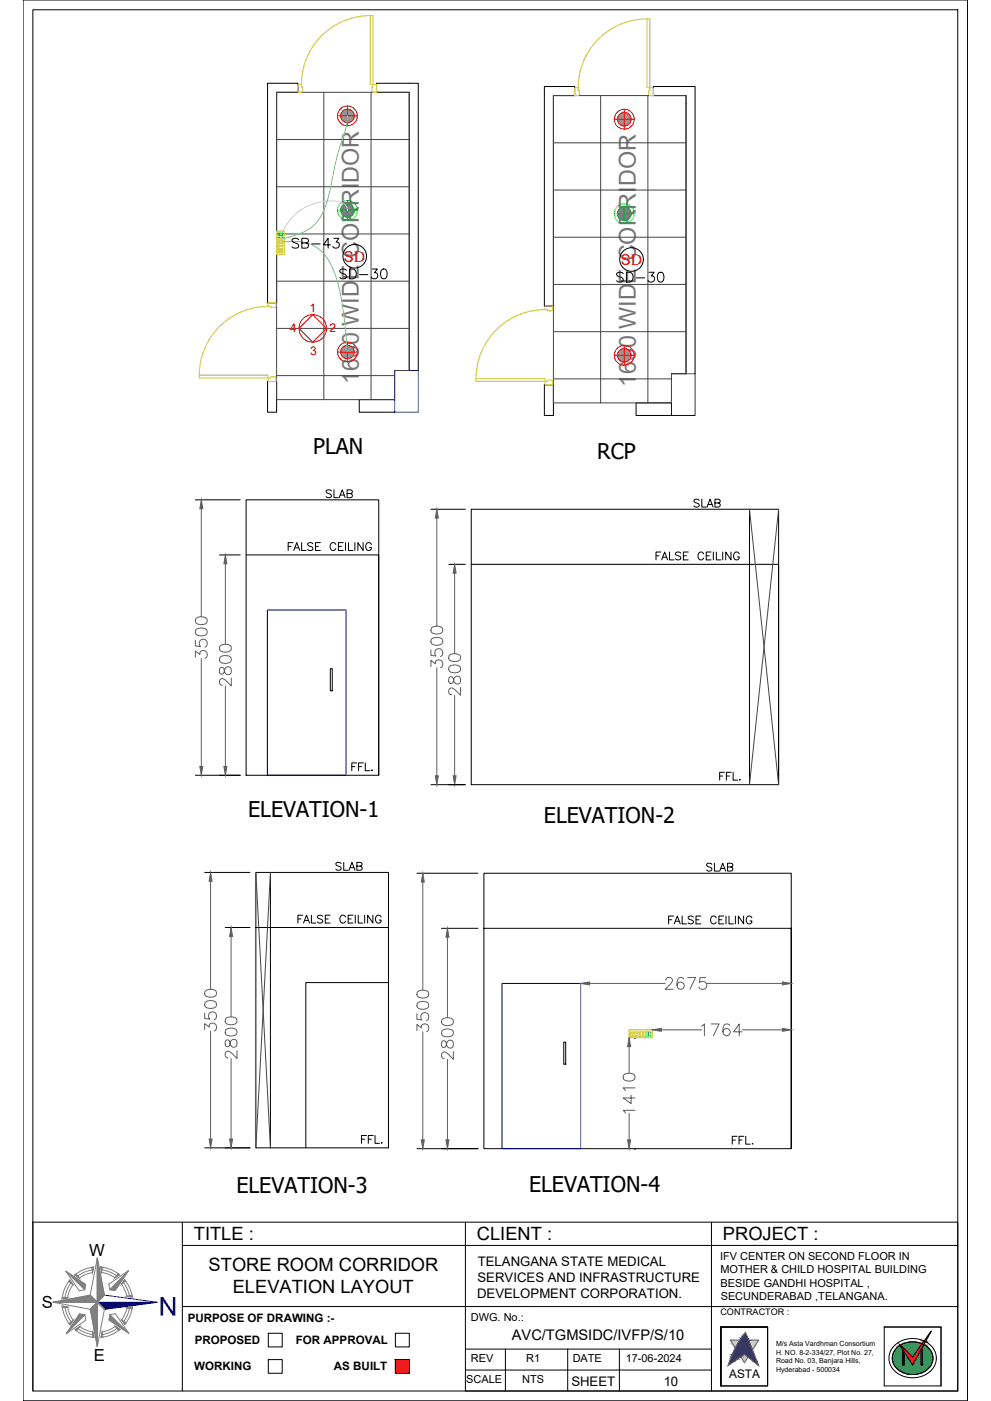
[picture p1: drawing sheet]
<svg xmlns="http://www.w3.org/2000/svg" width="420mm" height="594mm" viewBox="0 0 420 594" stroke-linecap="round" stroke-linejoin="round" font-family="sans-serif">
<!-- layer: walls -->
<path d="M113.4 39.1v89.3M126.3 35.3v3.8h-9v89.3M173.5 35.3h-13.8v3.8h13.8M243.6 36.7v3.8h-9v89.3M290.9 36.7h-13.9v3.8h13.9M173.5 42.5v114.6M230.8 40.5v89.3M290.9 43.9v114.6M113.4 171v-9.2h3.9v13M230.8 172.3v-9.1h3.8v13" fill="none" stroke="#000" stroke-width=".42"/>
<!-- layer: col -->
<path d="M167.3 157.1h10v17.7h-10zM284.7 158.5h10v17.7h-10z" fill="none" stroke="#00f" stroke-width=".42"/>
<!-- layer: wall -->
<path d="M173.5 39.1v3.4M290.9 40.5v3.4M113.4 128.4h3.9M230.8 129.8h3.8M167.3 169.5h-15v5.3h15M284.7 170.8h-15v5.4h15" fill="none" stroke="#000" stroke-width=".42"/>
<!-- layer: ELE-LIGHTING WIRING -->
<g fill="none" stroke="#454545" stroke-width=".42">
<path d="M117.3 39.1h56.2v118h-6.2v12.4h-50zM137.3 39.1v130.4M157.3 39.1v130.4M117.3 59.2h56.2M234.6 40.5h56.3v118h-6.2v12.3h-50.1zM254.7 40.5v130.3M274.7 40.5v130.3M117.3 79.2h56.2M234.6 60.6h56.3M117.3 99.2h56.2M234.6 80.6h56.3M117.3 119.2h56.2"/>
<path d="M234.6 100.6h56.3M117.3 139.3h56.2M234.6 120.6h56.3M117.3 159.3h50M234.6 140.6h56.3M234.6 160.7h50.1"/>
</g>
<!-- layer: ELE-12W UPS LIGHT -->
<g fill="none" stroke="#0f0" stroke-width=".42">
<path d="M143.1 89.2h8.4M147.3 85v8.4M260.5 90.6h8.4M264.7 86.4v8.4"/>
<circle cx="147.3" cy="89.2" r="2.86"/>
<circle cx="147.3" cy="89.2" r="4.2"/>
<circle cx="264.7" cy="90.6" r="2.86"/>
<circle cx="264.7" cy="90.6" r="4.2"/>
</g>
<g fill="none" stroke="#808080" stroke-width=".42">
<path d="M144.4 89.2l2.9 2.9M144.5 89.1l2.9 3M144.5 89.4l2.6 2.7M144.5 89l3.1 3M144.5 88.8l3.2 3.2M144.5 89.6l2.4 2.4M144.5 88.7l3.3 3.3M144.5 89.7l2.3 2.3M144.5 88.6l3.4 3.4M144.5 89.9l2.1 2.1M144.5 88.4l3.6 3.6M144.6 88.3l3.6 3.6"/>
<path d="M144.6 90.2l1.8 1.7M144.6 88.2l3.7 3.7M144.7 88.1l3.7 3.7M144.7 88l3.8 3.8M144.7 90.4l1.4 1.4M144.8 87.9l3.8 3.8M144.8 87.8l3.9 3.9M144.9 90.7l.9 .9M145 87.4l4.1 4.1-4.1-4M145.1 87.4l4 4M145.3 87.1l4.1 4.1M145.4 87.1l4 4"/>
<path d="M145.5 87l4 4M145.6 86.9l4 4M145.7 86.9l3.9 3.9M145.8 86.8l3.9 4M145.8 86.7l4 4M145.9 86.7l3.9 3.9M146 86.6l3.9 3.9M146.1 86.6l3.8 3.8M146.2 86.5l3.8 3.8M146.4 86.5l3.6 3.6M146.5 86.5l3.5 3.5M146.6 86.4l3.5 3.5"/>
<path d="M146.7 86.4l3.4 3.4M146.8 86.4l3.3 3.3M147 86.4l3.1 3.1M147.1 86.3l3.1 3.1M147.2 86.3l3 3M147.4 86.3l2.8 2.8M147.6 86.4l2.6 2.6M147.7 86.4l2.4 2.4M147.9 86.4l2.2 2.2M148.1 86.5l2 1.9M148.3 86.5l1.7 1.7M148.6 86.7l1.3 1.2"/>
<path d="M148.9 91.6l-4-4 3.9 4M149 86.9l.6 .6M149.3 91.2l-4-4 3.9 4.1M261.8 90.5l3 2.9M261.8 90.6l2.8 2.8M261.8 90.8l2.7 2.6M261.8 90.3l3.1 3.1M261.8 90.9l2.5 2.5M261.8 90.2l3.2 3.2M261.9 90.1l3.3 3.3M261.9 91.1l2.2 2.3M261.9 89.9l3.4 3.5"/>
<path d="M261.9 91.3l2 2M261.9 89.8l3.5 3.5M261.9 89.7l3.6 3.6M262 91.5l1.7 1.8M262 89.6l3.7 3.7M262 89.5l3.8 3.7M262.1 89.4l3.8 3.8M262.1 91.8l1.4 1.4M262.1 89.3l3.9 3.8M262.2 89.2l3.9 3.9M262.2 89.1l4 3.9M262.3 92.1l.8 .9"/>
<path d="M262.3 89l3.9 4M262.3 88.9l4 4M262.4 88.8l4 4M262.5 88.7l4 4.1M262.5 88.7l4.1 4M262.6 88.6l4.1 4M262.7 88.5l4 4.1M262.8 88.4l4 4.1M262.9 88.4l4 4M263.1 88.2l4 3.9M263.2 88.1l3.9 3.9M263.4 88l3.8 3.9-3.9-3.8"/>
<path d="M263.5 88l3.8 3.8M263.6 87.9l3.7 3.7M263.7 87.9l3.7 3.6M263.8 87.9l3.6 3.5M263.9 87.8l3.5 3.5M264.1 87.8l3.4 3.4M264.2 87.8l3.3 3.3M264.3 87.7l3.2 3.2M264.5 87.7l3 3.1M264.6 87.7l2.9 3M264.8 87.7l2.7 2.8M264.9 87.7l2.6 2.6"/>
<path d="M265.1 87.8l2.4 2.4M265.3 87.8l2.2 2.2M265.5 87.8l1.9 2M265.7 87.9l1.6 1.7M266 88l1.2 1.3M266.3 88.3l.7 .6M267 92.2l-4-4 3.9 4.1"/>
</g>
<!-- layer: ELE-12W LED -->
<g fill="none" stroke="#f00" stroke-width=".42">
<path d="M143.1 49.2h8.4M147.3 44.9v8.5M260.5 50.5h8.4M264.7 46.3v8.4M143.1 149.3h8.4M147.3 145.1v8.4M260.5 150.6h8.4M264.7 146.4v8.5"/>
<circle cx="147.3" cy="49.2" r="2.86"/>
<circle cx="147.3" cy="49.2" r="4.2"/>
<circle cx="264.7" cy="50.5" r="2.86"/>
<circle cx="264.7" cy="50.5" r="4.2"/>
<circle cx="147.3" cy="149.3" r="2.86"/>
<circle cx="147.3" cy="149.3" r="4.2"/>
<circle cx="264.7" cy="150.7" r="2.86"/>
<circle cx="264.7" cy="150.7" r="4.2"/>
</g>
<g fill="none" stroke="#989898" stroke-width=".42">
<path d="M144.4 49.2l2.9 2.8M144.5 49l2.9 3M144.5 49.4l2.6 2.6M144.5 48.9l3.1 3.1M144.5 48.8l3.2 3.2M144.5 49.5l2.4 2.5M144.5 48.6l3.3 3.4M144.5 49.7l2.3 2.3M144.5 48.5l3.4 3.4M144.5 49.9l2.1 2M144.5 48.4l3.6 3.5M144.6 48.3l3.6 3.6"/>
<path d="M144.6 50.1l1.8 1.8M144.6 48.2l3.7 3.6M144.7 50.4l1.4 1.3M144.8 47.9l3.8 3.8M144.8 47.8l3.9 3.9M144.9 47.7l3.9 3.9M144.9 50.7l.9 .9M144.9 47.6l4 3.9M145 47.5l4 4M145 47.4l4.1 4M145.1 47.3l4 4M145.2 47.2l4 4.1"/>
<path d="M145.3 47.2l4 4M145.3 47.1l4.1 4M145.4 47l4 4M145.5 46.9l4 4.1M145.6 46.9l4 4M145.7 46.8l3.9 4M145.8 46.8l3.9 3.9M145.8 46.7l4 3.9M145.9 46.6l3.9 3.9M146 46.6l3.9 3.8M146.1 46.5l3.8 3.8M146.2 46.5l3.8 3.7"/>
<path d="M146.4 46.5l3.6 3.6M146.5 46.4l3.5 3.6M146.6 46.4l3.5 3.5M146.7 46.4l3.4 3.4M146.8 46.3l3.3 3.3M147 46.3l3.1 3.2M147.1 46.3l3.1 3.1M147.2 46.3l3 2.9M147.4 46.3l2.8 2.8M147.6 46.3l2.6 2.6M147.7 46.3l2.4 2.4M147.9 46.4l2.2 2.2"/>
<path d="M148.1 46.4l2 2M148.3 46.5l1.7 1.6M148.5 51.8l-3.8-3.8 3.7 3.8M148.6 46.6l1.3 1.3M149 46.8l.6 .7M261.8 50.4l3 3M261.8 50.6l2.8 2.8M261.8 50.7l2.7 2.7M261.8 50.3l3.1 3.1M261.8 50.9l2.5 2.5M261.8 50.2l3.2 3.2M261.9 50l3.3 3.4"/>
<path d="M261.9 51.1l2.2 2.2M261.9 49.9l3.4 3.4M261.9 51.3l2 2M261.9 49.8l3.5 3.5M261.9 49.7l3.6 3.6M262 51.5l1.7 1.7M262 49.6l3.7 3.6M262 49.5l3.8 3.7M262.1 49.3l3.8 3.8M262.1 51.8l1.4 1.3M262.1 49.2l3.9 3.9M262.2 49.1l3.9 3.9"/>
<path d="M262.2 49.1l4 3.9M262.3 52.1l.8 .8M262.3 49l3.9 3.9M262.3 48.9l4 4M262.5 48.6l4.1 4.1M262.6 48.5l4.1 4.1M262.8 48.4l4 4-4.1-3.9M262.9 48.3l4 4.1M263.1 48.1l4 4M263.2 48.1l3.9 3.9M263.3 48l3.9 3.9M263.4 48l3.8 3.8"/>
<path d="M263.5 47.9l3.8 3.8M263.6 47.9l3.7 3.7M263.7 47.8l3.7 3.7M263.8 47.8l3.6 3.6M263.9 47.8l3.5 3.5M264.1 47.7l3.4 3.4M264.2 47.7l3.3 3.3M264.3 47.7l3.2 3.2M264.5 47.7l3 3M264.6 47.7l2.9 2.9M264.8 47.7l2.7 2.8M264.9 47.7l2.6 2.6"/>
<path d="M265.1 47.7l2.4 2.4M265.3 47.7l2.2 2.2M265.5 47.8l1.9 1.9M265.7 47.9l1.6 1.6M266 48l1.2 1.2M266.3 48.2l.7 .7M266.5 52.7l-4-4 3.9 4.1M267 52.2l-4-4 3.9 4.1M144.4 149.3l2.9 2.8M144.5 149.2l2.9 2.9M144.5 149.5l2.6 2.6M144.5 149l3.1 3.1"/>
<path d="M144.5 148.9l3.2 3.2M144.5 149.6l2.4 2.5M144.5 148.8l3.3 3.3M144.5 149.8l2.3 2.3M144.5 148.6l3.4 3.5M144.5 150l2.1 2M144.5 148.5l3.6 3.5M144.6 148.4l3.6 3.6M144.6 150.2l1.8 1.8M144.6 148.3l3.7 3.7M144.7 148.2l3.7 3.7M144.7 148.1l3.8 3.8"/>
<path d="M144.7 150.5l1.4 1.4M144.8 148l3.8 3.8M144.8 147.9l3.9 3.9M144.9 147.8l3.9 3.9M144.9 150.8l.9 .9M144.9 147.7l4 3.9M145 147.5l4.1 4M145.1 147.4l4 4.1M145.2 147.3l4 4.1M145.3 147.3l4 4M145.3 147.2l4.1 4M145.4 147.1l4 4.1"/>
<path d="M145.6 147l4 4M145.7 146.9l3.9 4M145.8 146.9l3.9 3.9M145.8 146.8l4 3.9M145.9 146.8l3.9 3.8M146 146.7l3.9 3.8M146.1 146.7l3.8 3.7M146.2 146.6l3.8 3.7M146.4 146.6l3.6 3.6M146.5 146.5l3.5 3.6M146.6 146.5l3.5 3.5M146.7 146.5l3.4 3.4"/>
<path d="M146.8 146.4l3.3 3.3M147 146.4l3.1 3.2M147.1 146.4l3.1 3.1M147.2 146.4l3 2.9M147.4 146.4l2.8 2.8M147.6 146.4l2.6 2.6M147.7 146.4l2.4 2.4M147.9 146.5l2.2 2.2M148.1 146.5l2 2M148.3 146.6l1.7 1.6M148.6 146.7l1.3 1.3M149 146.9l.6 .7"/>
<path d="M261.8 150.5l3 3M261.8 150.7l2.8 2.8M261.8 150.8l2.7 2.7M261.8 150.4l3.1 3.1M261.8 151l2.5 2.5M261.8 150.3l3.2 3.2M261.9 150.1l3.3 3.4M261.9 151.2l2.2 2.3M261.9 150l3.4 3.4M261.9 151.4l2 2M261.9 149.9l3.5 3.5M261.9 149.8l3.6 3.6"/>
<path d="M262 151.6l1.7 1.7M262 149.7l3.7 3.6M262 149.6l3.8 3.7M262.1 149.5l3.8 3.7M262.1 151.9l1.4 1.3M262.1 149.4l3.9 3.8M262.2 149.3l3.9 3.8M262.2 149.2l4 3.9M262.3 152.2l.8 .9M262.4 148.9l4 4M262.5 148.8l4 4M262.5 148.7l4.1 4.1"/>
<path d="M262.8 148.5l4 4M262.9 148.4l4 4-4-4M263 148.3l4 4M263.1 148.3l4 3.9M263.2 148.2l3.9 3.9M263.3 148.1l3.9 3.9M263.4 148.1l3.8 3.8M263.5 148l3.8 3.8M263.6 148l3.7 3.7M263.7 148l3.7 3.6M263.8 147.9l3.6 3.6M263.9 147.9l3.5 3.5"/>
<path d="M264.1 147.9l3.4 3.4M264.2 147.8l3.3 3.3M264.3 147.8l3.2 3.2M264.5 147.8l3 3.1M264.6 147.8l2.9 2.9M264.8 147.8l2.7 2.8M264.9 147.8l2.6 2.6M265.1 147.8l2.4 2.4M265.3 147.9l2.2 2.2M265.5 147.9l1.9 2M265.7 148l1.6 1.6M266 148.1l1.2 1.3"/>
<path d="M266.3 153l-4-4 3.9 4M266.3 148.3l.7 .7M266.7 152.6l-4-4 4 4.1"/>
</g>
<!-- layer: ELE-4M RAW P.SB -->
<g fill="none" stroke="#ffbf00" stroke-width=".42">
<path d="M117.3 98h3.3v9.9h-3.3zM118.2 102.2h1.8v.9h-1.8zM118.2 101h1.8v.9h-1.8zM118.2 104.5h1.8v.9h-1.8zM118.2 105.7h1.8v1.5h-1.8zM118.2 103.4h1.8v.8h-1.8zM118.7 105.9v.3zM118.7 106.8h.1M119.3 106.4h.3zM266.7 436.7h9.9v3.3h-9.9zM267.4 437.6h1.5v1.8h-1.5zM267.7 438.1h.2z"/>
<path d="M268.1 438.8l.1 .3zM268.5 438l.2 .2zM269.2 437.6h.9v1.8h-.9zM270.4 437.6h.9v1.8h-.9zM271.5 437.6h.9v1.8h-.9zM272.7 437.6h.9v1.8h-.9z"/>
</g>
<!-- layer: ELE-6M RAW P.SB -->
<path d="M118.2 99.9h1.8v.9h-1.8zM118.2 98.7h1.8v.9h-1.8zM273.8 437.6h.9v1.8h-.9zM275 437.6h.9v1.8h-.9z" fill="none" stroke="#0f0" stroke-width=".42"/>
<!-- layer: ELE-LIGHTING WIRING -->
<path d="M147.3 89.4a4.7 4.7 0 0 0-5.4-4.2h-.3a22.8 22.8 0 0 0-22 13.1l-.5 .9" fill="none" stroke="#debad0" stroke-width=".42"/>
<path d="M147.3 49.1a41.4 41.4 0 0 1-3.6 14.4l-2.2 9.4a75.8 75.8 0 0 1-3.8 15.3 17.9 17.9 0 0 1-13.6 11.9l-5 1.4M119.1 102.6l5.7-.2a16.4 16.4 0 0 1 16.2 11.3l2.1 5.8 1.6 7.3 1.3 9.1 1.3 13.4" fill="none" stroke="#63d7b6" stroke-width=".42"/>
<!-- layer: FA-BELOW SMOKE DERECTOR -->
<g fill="none" stroke="#000" stroke-width=".42">
<circle cx="150.4" cy="108.7" r="5"/>
<circle cx="267.8" cy="110" r="5"/>
</g>
<!-- layer: EQP ASBUILT -->
<g fill="none" stroke="#000" stroke-width=".42">
<path d="M126.3 35.3h-12.9v3.8M173.5 35.3h3.8v121.8M243.6 36.7h-12.8v3.8M290.9 36.7h3.8v121.8M113.4 171v3.8h3.9M230.8 172.3v3.9h3.8M82.8 212h19M104.3 212h56.3v116.7h-56.3zM182.7 215.9h14.6M199.8 215.9h130.3v116.8h-130.3zM317.8 215.9v116.8M93.1 235.3h8.7"/>
<path d="M104.3 235.3h56.3v93.4M190.2 239.3h7.1M199.8 239.3h130.3v93.4M82.8 328.7h19M182.7 332.7h14.6M86.8 369.9h19.2M114.7 369.9v116.8M176.8 370.3h25.9M95.5 393.3h10.5M108.5 393.3h56.2v93.4h-56.2v-116.8h56.2v116.8M187.2 393.6h15.5M205.2 393.6h130.3v93.5h-130.3v-116.8h130.3v116.8"/>
<path d="M164.7 416.7h-35v70M269.2 440h.1M86.8 486.7h19.2M176.8 487.1h25.9M269.2 487.1h.1"/>
</g>
<!-- layer: DOOR -->
<g fill="none" stroke="#c8c92d" stroke-width=".42">
<path d="M157 6.6h1.2v29.2h-1.2zM157 6.6a29.2 29.2 0 0 0-29.2 30.4M274.3 8h1.2v29.2h-1.2zM274.3 8a29.2 29.2 0 0 0-29.1 30.4M126.3 35.8h1.5v1.2h.5v1.6l-.5 .5h-1.5zM128.2 38.6h.1M158.2 35.8h1.5v3.3h-1.5l-.6-.5v-1.6h.6zM243.6 37.2h1.5v1.2h.5v1.6l-.5 .5h-1.5zM275.5 37.2h1.5v3.3h-1.5l-.3-.3-.2-1.8h.5zM275 40h.1M113.7 128.4h3.3v1.5l-.5 .4-1.6 .1v-.5h-1.2zM114.9 129.9a29.2 29.2 0 0 0-30.4 29.2"/>
<path d="M116.5 130.3v.1M231 129.8h3.4v1.5l-.5 .4-1.7 .1v-.5h-1.2zM232.2 131.3a29.2 29.2 0 0 0-30.3 29.2M233.9 131.7v.1M84.5 159.1h29.2v1.2h-29.2zM113.7 160.3h1.2v-.5h1.6l.5 .5v1.5h-3.3zM201.9 160.5h29.1v1.2h-29.1zM231 161.7h1.2v-.5h1.7l.5 .5v1.5h-3.4z"/>
</g>
<!-- layer: EQP ASBUILT -->
<path d="M113.4 258.7h33.3v70h-33.3zM212.8 417h33.4v70.1h-33.4z" fill="none" stroke="#00f" stroke-width=".42"/>
<!-- layer: 0 -->
<path d="M9.8 0h400.4v594h-400.4zM13.9 4.1h392.2v585.7h-392.2zM140 283.6h.9v9.3h-.9zM239 441.9h.9v9.4h-.9zM197.3 518.2v71.6h208.8M406.1 518.2h-392.2v71.6M325.4 562.7h-19.8v25M374.9 562.7h24.1v25M305.6 587.7h19.8M305.6 587.5v-24.8h19.9v24.8" fill="none" stroke="#000" stroke-width=".42"/>
<!-- layer: EQP ASBUILT -->
<g fill="none" stroke="#5e5e5e" stroke-width=".42">
<path d="M85.3 215.7v45.8M185.2 219.7v45.8M95.6 239.1v34.1M192.7 243.1v34.1M82.8 278.7v-2.6l2 1.4a1.61 1.61 0 0 1 1.8-1.7 1.61 1.61 0 0 1 1.2 2.2l-.2 .7-.7 .5M82.8 271.5v2.4l2.2 .3a1.77 1.77 0 0 1-.1-2.7 1.77 1.77 0 0 1 2.7 .3 1.77 1.77 0 0 1-.7 2.6M83.1 267a3.9 3.9 0 0 1 4.5 0 1.62 1.62 0 0 1-.7 2.4 4.1 4.1 0 0 1-3.8-.5l-.3-.7zM83.1 262.2a3.9 3.9 0 0 1 4.5 0 1.62 1.62 0 0 1-.7 2.4 4.1 4.1 0 0 1-3.8-.5l-.3-.7zM85.3 279.2v45.8M93.3 278.7a3.9 3.9 0 0 1 4.5 0 1.62 1.62 0 0 1-.7 2.4 4.1 4.1 0 0 1-3.8-.5l-.2-.7zM93.3 273.9a3.9 3.9 0 0 1 4.5 0 1.62 1.62 0 0 1-.7 2.4 4.1 4.1 0 0 1-3.8-.5l-.2-.7zM182.7 275.5v2.4l2.1 .3a1.77 1.77 0 0 1 0-2.7 1.77 1.77 0 0 1 2.7 .3 1.77 1.77 0 0 1-.7 2.6"/>
<path d="M182.9 271a3.9 3.9 0 0 1 4.6 0 1.63 1.63 0 0 1-.7 2.4 4.1 4.1 0 0 1-3.9-.5l-.2-.7zM182.9 266.2a3.9 3.9 0 0 1 4.6 0 1.63 1.63 0 0 1-.7 2.4 4.1 4.1 0 0 1-3.9-.5l-.2-.7zM190.5 277.9a3.8 3.8 0 0 1 4.5 0 1.62 1.62 0 0 1-.7 2.4 4.1 4.1 0 0 1-3.8-.5l-.3-.7zM93.3 283.2a1.88 1.88 0 0 0 .5 2.6h.4a2.76 2.76 0 0 0 1.2-2.3 1.38 1.38 0 0 1 1.5-.8 1.38 1.38 0 0 1 1.2 1.2v1a1.44 1.44 0 0 1-1.6 1.3 1.44 1.44 0 0 1-1.3-1.6l-.2-.9a1.01 1.01 0 0 0-1.7-.5zM95.6 290.9v34.1M98.1 287.5v3.3l-2.4-2.3a1.55 1.55 0 0 0-2.2-.5l-.4 .7v1l.4 .7 .7 .2M182.7 282.7v-2.6l1.9 1.4a1.61 1.61 0 0 1 1.9-1.7 1.61 1.61 0 0 1 1.2 2.2l-.2 .7-.7 .5M185.2 283.2v45.8M190.5 287.2a1.89 1.89 0 0 0 .5 2.6h.4a2.74 2.74 0 0 0 1.2-2.4 1.38 1.38 0 0 1 1.5-.7 1.38 1.38 0 0 1 1.1 1.2v1a1.43 1.43 0 0 1-1.5 1.2 1.43 1.43 0 0 1-1.3-1.5l-.2-.9a1.01 1.01 0 0 0-1.7-.5zM190.5 282.7a3.9 3.9 0 0 1 4.5 0 1.63 1.63 0 0 1-.7 2.4 4.1 4.1 0 0 1-3.8-.5l-.3-.7zM192.7 294.8v34.2M195.2 291.5v3.3l-2.3-2.4a1.5 1.5 0 0 0-2.4-.2l-.3 1.4 .5 .8 .7 .2"/>
<path d="M89.3 373.7v45.8M179.3 374v45.9M98 397v34.2M189.7 397.4v34.1M250 417h32M282.3 415.7l.4-1 1.5-.2a1.22 1.22 0 0 1 .7 1.9l-2.9 3.1h3.4M289.9 415.2a1.47 1.47 0 0 0-2.2-.5 3.9 3.9 0 0 0 0 4.6 1.55 1.55 0 0 0 2.3-.7 1.55 1.55 0 0 0-1.1-2.1 1.55 1.55 0 0 0-1.9 1.3M291.5 414.5h3.4l-2.4 5M299.2 414.5h-2.4l-.2 2.1a1.77 1.77 0 0 1 2.6 0 1.77 1.77 0 0 1-.3 2.7 1.77 1.77 0 0 1-2.6-.7M299.7 417h32M86.8 436.7v-2.6l1.9 1.4a1.61 1.61 0 0 1 1.8-1.7 1.61 1.61 0 0 1 1.3 2.2l-.3 .7-.7 .5M86.8 429.5v2.4l2.1 .2a1.77 1.77 0 0 1 0-2.6 1.77 1.77 0 0 1 2.6 .3 1.77 1.77 0 0 1-.7 2.6"/>
<path d="M87 425a3.9 3.9 0 0 1 4.5 0 1.62 1.62 0 0 1-.7 2.4 4.1 4.1 0 0 1-3.8-.5l-.2-.7zM87 420.2a3.9 3.9 0 0 1 4.5 0 1.62 1.62 0 0 1-.7 2.4 4.1 4.1 0 0 1-3.8-.5l-.2-.7zM89.3 437.2v45.8M95.7 436.7a3.9 3.9 0 0 1 4.5 0 1.62 1.62 0 0 1-.7 2.4 4.1 4.1 0 0 1-3.8-.5l-.2-.7zM95.7 431.9a3.9 3.9 0 0 1 4.5 0 1.62 1.62 0 0 1-.7 2.4 4.1 4.1 0 0 1-3.8-.5l-.2-.7zM176.8 437v-2.6l1.9 1.4a1.61 1.61 0 0 1 1.8-1.7 1.61 1.61 0 0 1 1.3 2.2l-.3 .7-.7 .5M176.8 429.9v2.4l2.1 .2a1.77 1.77 0 0 1 0-2.7 1.77 1.77 0 0 1 2.6 .4 1.77 1.77 0 0 1-.7 2.5M177 425.3a3.9 3.9 0 0 1 4.5 0 1.62 1.62 0 0 1-.7 2.4 4.1 4.1 0 0 1-3.8-.4l-.2-.8zM177 420.6a3.9 3.9 0 0 1 4.5 0 1.63 1.63 0 0 1-.7 2.4 4.1 4.1 0 0 1-3.8-.5l-.2-.7zM179.3 437.5v45.8M187.4 437a3.9 3.9 0 0 1 4.6 0 1.63 1.63 0 0 1-.7 2.4 4.1 4.1 0 0 1-3.9-.5l-.2-.7zM187.4 432.3a3.9 3.9 0 0 1 4.6 0 1.63 1.63 0 0 1-.7 2.3 4.1 4.1 0 0 1-3.9-.4l-.2-.7z"/>
<path d="M280.4 436.7h17M297.5 435.1l1.2-.9v5M301.5 434.2h3.3l-2.3 5M309.4 434.9a1.47 1.47 0 0 0-2.2-.5 3.9 3.9 0 0 0 0 4.6 1.55 1.55 0 0 0 2.3-.7 1.55 1.55 0 0 0-1.1-2.2 1.55 1.55 0 0 0-1.9 1.4M314.6 437.5h-3.6l2.4-3.3v5M314.6 436.7h17.1M95.7 441.2a1.88 1.88 0 0 0 .5 2.6h.5a2.73 2.73 0 0 0 1.2-2.4 1.38 1.38 0 0 1 1.4-.7 1.38 1.38 0 0 1 1.2 1.2v1a1.43 1.43 0 0 1-1.6 1.2 1.43 1.43 0 0 1-1.3-1.5l-.2-.9a1.02 1.02 0 0 0-1.7-.5zM98 448.8v34.2M100.5 445.5v3.3l-2.4-2.3a1.51 1.51 0 0 0-2.4-.3l-.2 1.4 .4 .8 .8 .2M187.4 441.6a1.88 1.88 0 0 0 .5 2.6h.5a2.74 2.74 0 0 0 1.2-2.4 1.38 1.38 0 0 1 1.5-.8 1.38 1.38 0 0 1 1.1 1.3v.9a1.44 1.44 0 0 1-1.5 1.3 1.44 1.44 0 0 1-1.3-1.5l-.3-1a1.01 1.01 0 0 0-1.7-.4zM189.7 449.2v34.1M192.2 445.8v3.4l-2.4-2.4a1.5 1.5 0 0 0-2.4-.2l-.2 1.4 .5 .7 .7 .2"/>
<path d="M264.5 455.8a3.9 3.9 0 0 1 4.5 0 1.62 1.62 0 0 1-.7 2.4 4.1 4.1 0 0 1-3.8-.5l-.3-.7zM266.7 443.8v11.3M266.7 472v11.3M267.6 464.4v3.6l-3.4-2.4h5M269.2 470.8h-5l1 1.2M269.2 461.3h-5l1 1.2"/>
</g>
<g fill="#5e5e5e" stroke="#5e5e5e" stroke-width=".42">
<path d="M85.3 212l.7 3.7h-1.3z"/>
<path d="M84.7 325h1.3l-.7 3.7z"/>
<path d="M95.6 235.3l.6 3.8h-1.3z"/>
<path d="M94.9 325h1.3l-.6 3.7z"/>
<path d="M192.7 239.3l.7 3.8h-1.3z"/>
<path d="M192.1 329h1.3l-.7 3.7z"/>
<path d="M184.6 329h1.2l-.6 3.7z"/>
<path d="M185.2 215.9l.6 3.8h-1.2z"/>
<path d="M89.3 369.9l.6 3.8h-1.2z"/>
<path d="M88.7 483h1.2l-.6 3.7z"/>
<path d="M98 393.3l.6 3.7h-1.2z"/>
<path d="M97.4 483h1.2l-.6 3.7z"/>
<path d="M179.3 370.3l.6 3.7h-1.3z"/>
<path d="M178.6 483.3h1.3l-.6 3.8z"/>
<path d="M189.7 393.6l.6 3.8h-1.2z"/>
<path d="M189.1 483.3h1.2l-.6 3.8z"/>
<path d="M246.2 417l3.8-.6v1.2z"/>
<path d="M331.7 416.4l3.8 .6-3.8 .6z"/>
<path d="M266.7 440l.7 3.8h-1.3z"/>
<path d="M266.1 483.3h1.3l-.7 3.8z"/>
<path d="M276.6 436.7l3.8-.6v1.2z"/>
<path d="M331.7 436.1l3.8 .6-3.8 .6z"/>
</g>
<path d="M317.8 215.9l12.3 116.8M330.1 215.9l-12.3 116.8M108.5 369.9l6.2 116.8M114.7 369.9l-6.2 116.8" fill="none" stroke="#454545" stroke-width=".42"/>
<!-- layer: 0 -->
<g fill="none" stroke="#f00" stroke-width=".42">
<path d="M126.8 139.3l5.8-5.9 5.8 5.9-5.8 5.8z"/>
<circle cx="132.6" cy="139.3" r="5.8"/>
</g>
<!-- layer: HATCH -->
<path d="M406.1 518.2v71.6" fill="none" stroke="#000" stroke-width=".42"/>
<!-- layer: TITLE -->
<g fill="none" stroke="#808080" stroke-width=".42">
<path d="M27.9 539l8.4 5.6-.4 2.3-2.3 .4zM39.1 538.5a13.9 13.9 0 0 0-6.1 2.6M41.3 533.4v18.8v-18.8M43.3 538.5a13.9 13.9 0 0 1 6.1 2.4M22.5 552.2h18.8l-3 3 3-3zM26.3 553.8l2.4 .4a12.8 12.8 0 0 0 2.3 5.6l-1.3 2a15 15 0 0 1-3.4-8M27.6 554.4a13.9 13.9 0 0 0 2.5 6.1M29.6 542.8l1.3 1.9a12.8 12.8 0 0 0-2.3 5.7l-2.3 .4a15 15 0 0 1 3.3-8zM30 544.1a13.9 13.9 0 0 0-2.5 6.1M31.7 540.7a15 15 0 0 1 8-3.4l-.5 2.3a12.8 12.8 0 0 0-5.6 2.4zM33.7 557.2l2.3 .3 .4 2.3-8.3 5.8zM38.2 549.2l3.1 3-3.1-3"/>
<path d="M38.2 549.2l-15.7 3 15.8 3 3 15.7 3-15.7M44.2 549.2l-2.9-15.8-3.1 15.8M44.2 549.2l-2.9 3v18.7v-18.7l3 3-3-3zM46.1 544.6l8.3-5.8-5.6 8.4-2.3-.3zM46.6 557.5l2.3-.4 5.7 8.3-8.4-5.6zM50.7 540.5l-2 1.4a12.8 12.8 0 0 0-5.6-2.3l-.5-2.3a15 15 0 0 1 8.1 3.2M52.4 543.9a13.9 13.9 0 0 1 2.5 5.9M52.8 542.6a15 15 0 0 1 3.3 7.4l-2.3-.3-.9-2.7-1.4-2.4zM53.8 554.6l-.8 2.6-1.4 2.5 1.3 1.9M55 554.4a13.9 13.9 0 0 1-2.5 5.9M56.1 554.2l-2.3 .4M56.1 554.3a15 15 0 0 1-3.2 7.3"/>
<path d="M31.8 563.9l2-1.4a12.7 12.7 0 0 0 5.6 2.3l.5 2.3a15 15 0 0 1-8.1-3.2zM33.1 563.4a13.9 13.9 0 0 0 6.2 2.5M43.3 564.8l-.4 2.3a15 15 0 0 0 8-3.4l-2-1.3a12.6 12.6 0 0 1-5.6 2.4M49.6 563.3a13.9 13.9 0 0 1-6.1 2.6"/>
</g>
<g fill="#808080" stroke="#808080" stroke-width=".42">
<path d="M41.3 533.4l2.9 15.8-2.9 3z"/>
<path d="M41.3 552.2v18.7l-3-15.7z"/>
<path d="M48.9 562.4l1.9 1.3-.6 .5z"/>
<path d="M46.6 557.5l8 7.9-8.4-5.6z"/>
<path d="M51.6 559.7l1.8 1.3-.5 .6z"/>
<path d="M43.3 564.8l.3 2.2-.7 .1z"/>
<path d="M39.4 564.8l.5 2.3-.8-.1z"/>
<path d="M29.2 561.2l1.8-1.4-1.3 2z"/>
<path d="M31.8 563.9l2-1.4-1.3 1.9z"/>
<path d="M33.7 557.2l2.3 .3-7.9 8.1z"/>
<path d="M22.5 552.2l15.7-3 3.1 3z"/>
<path d="M26.3 553.8l2.4 .4-2.3 .4z"/>
<path d="M26.4 550l2.2 .4-2.3 .4z"/>
<path d="M54.4 538.8l-5.6 8.4-2.3-.3z"/>
<path d="M50 540l.7 .5-2 1.4z"/>
<path d="M52.8 542.6l.5 .6-1.8 1.4z"/>
<path d="M42.6 537.3h.8l-.3 2.3z"/>
<path d="M27.9 539l8.4 5.6-.4 2.3z"/>
<path d="M38.9 537.4l.8-.1-.5 2.3z"/>
<path d="M29.6 542.8l1.3 1.9-1.8-1.3z"/>
<path d="M31.7 540.7l.6-.5 1.3 1.8z"/>
<path d="M53.8 549.7l2.2-.5 .1 .8z"/>
<path d="M53.8 554.6l2.3-.4-.1 .8z"/>
</g>
<path d="M44.2 549.2l22.4 3-22.3 3" fill="none" stroke="#00f" stroke-width=".42"/>
<path d="M41.3 552.2h25.3l-22.3 3z" fill="#00f" stroke="#00f" stroke-width=".42"/>
<!-- layer: MEP_HVAC_TEXT -->
<path d="M77.3 518.2v71.6M301.6 518.2v71.6M77.3 528.1h328.8M77.3 554h120M197.2 554h208.9M197.3 572.1h104.3M214.3 572.1v17.7M240.7 572.1v17.7M262.6 572.1v17.7M197.3 581h104.3" fill="none" stroke="#000" stroke-width=".42"/>
<!-- layer: 0.0 -->
<path d="M113.7 565.4h6v5.8h-6zM113.7 576.5h6v5.8h-6zM167.6 565.4h5.9v5.8h-5.9zM167.6 576.5h5.9v5.8h-5.9zM325.4 562.7h-19.8v25h19.8M325.5 562.7v25M374.9 562.7h24.1v25h-24.1zM379.3 570.5l2.8-1.9 3.4-.9 3.6 .1 3.1 1 2.6 1.9 1.6 2.5 .6 2.9-.7 2.9-1 1.5-1.6 1.5-3.7 1.8-4.3 .4-4-1.2-1.7-1.1-1.5-1.4-.9-1.5-.6-1.8-.1-1.9 .4-1.7 .9-1.7zM380.1 571.7a9.6 9.6 0 0 1 15.1 2.4 6.9 6.9 0 0 1-6 8.5 8.4 8.4 0 0 1-10.9-6.7l.3-1.8zM381.4 570.1l5.5 5.3 7.9-10.9-7.9 14.3zM382.6 572.1v6.7h.8v-5.6M391.2 571v7.8h-.7v-6.5" fill="none" stroke="#000" stroke-width=".42"/>
<!-- layer: MEP_HVAC_TEXT -->
<path d="M167.6 576.5l5.9 5.8v-5.8zM167.6 576.5l5.9 5.8h-5.9z" fill="#f00" stroke="#f00" stroke-width=".42"/>
<!-- layer: 0.0 -->
<g fill="#000" stroke="#000" stroke-width=".42">
<path d="M391.2 571v1.1h-.6z"/>
<path d="M382.6 572.3l.8 .9zM382.6 572.3l.8 .9h-.8z"/>
<path d="M382.6 573.2l.8 5.6v-5.6zM382.6 573.2l.8 5.6h-.8z"/>
<path d="M390.6 572.1l.6 .2zM390.6 572.1l.6 .2z"/>
<path d="M390.5 572.3l.7 6.5v-6.5zM390.5 572.3l.7 6.5h-.7z"/>
</g>
<g fill="#139b48" stroke="#139b48" stroke-width=".42">
<path d="M386.7 569h.5z"/>
<path d="M386.5 582.8h.8z"/>
<path d="M386.7 569h.7zM386.4 569h1z"/>
<path d="M386.4 569h1.2zM386.3 569h1.3z"/>
<path d="M386.3 569l1.5 .1zM386 569.1h1.8z"/>
<path d="M386 569.1h2zM385.9 569.1h2.1z"/>
<path d="M385.9 569.1h2.3zM385.6 569.1h2.6z"/>
<path d="M385.6 569.1h2.8zM385.5 569.1h2.9z"/>
<path d="M385.5 569.1l3.1 .1zM385.3 569.2h3.3z"/>
<path d="M385.3 569.2h3.5zM385.1 569.2h3.7z"/>
<path d="M385.1 569.2h3.9zM384.9 569.2h4.1z"/>
<path d="M384.9 569.2l4.2 .1zM384.7 569.3h4.4z"/>
<path d="M384.7 569.3h4.7zM384.5 569.3h4.9z"/>
<path d="M384.5 569.3h5zM384.4 569.3h5.1z"/>
<path d="M384.4 569.3l5.4 .1zM384.1 569.4h5.7z"/>
<path d="M384.1 569.4h5.8zM384 569.4h5.9z"/>
<path d="M384 569.4l6.1 .1zM383.8 569.5h6.3z"/>
<path d="M383.8 569.5l6.5 .1zM383.6 569.6h6.7z"/>
<path d="M383.6 569.6h6.9zM383.4 569.6h7.1z"/>
<path d="M383.4 569.6l7.2 .1zM383.3 569.7h7.3z"/>
<path d="M383.3 569.7l7.5 .1zM383 569.8h7.8z"/>
<path d="M383 569.8h8zM382.9 569.8h8.1z"/>
<path d="M382.9 569.8h8.1zM382.7 569.9h8.2z"/>
<path d="M382.7 569.9h8.2zM382.4 570.1h8.4z"/>
<path d="M382.4 570.1h8.4zM382 570.3h8.7z"/>
<path d="M391.6 570.3h.4zM391.6 570.3h.4z"/>
<path d="M382 570.3h8.7zM381.7 570.4h8.8z"/>
<path d="M391.6 570.3l.7 .2zM391.6 570.3l.7 .2h-.8z"/>
<path d="M381.6 570.5l.1 .2zM381.3 570.7h.4z"/>
<path d="M391.5 570.5l1.1 .2zM391.5 570.5l1.1 .2h-1.2z"/>
<path d="M381.3 570.7l.6 .2zM381 570.9h.9z"/>
<path d="M391.4 570.7l1.5 .2zM391.4 570.7l1.5 .2h-1.7z"/>
<path d="M391.2 570.9l1.7 .1zM391.2 570.9l1.7 .1z"/>
<path d="M381 570.9l1 .2zM380.7 571.1l.3-.2 1 .2z"/>
<path d="M391.2 571l2 .2zM391.2 571l2 .2z"/>
<path d="M380.7 571.1l1.5 .3zM380.5 571.4l.2-.3 1.5 .3z"/>
<path d="M391.2 571.2l2.3 .2zM391.2 571.2l2.3 .2h-2.3z"/>
<path d="M380.5 571.4l1.8 .2-.1-.2zM380.2 571.6l.3-.2 1.8 .2z"/>
<path d="M391.2 571.4l2.5 .2-.2-.2zM391.2 571.4l2.5 .2h-2.5z"/>
<path d="M380.2 571.6l2.3 .3-.2-.3zM380.2 571.6l2.3 .3h-2.5z"/>
<path d="M391.2 571.6l2.7 .3-.2-.3zM391.2 571.6l2.7 .3h-2.7z"/>
<path d="M380 571.9l2.6 .2-.1-.2zM380 571.9l2.6 .2h-2.8z"/>
<path d="M379.8 572.1h2.8zM379.8 572.1h2.8z"/>
<path d="M391.2 571.9l3 .3-.3-.3zM391.2 571.9l3 .3h-3z"/>
<path d="M379.8 572.1l2.8 .3v-.3zM379.8 572.1l2.8 .3h-3.1z"/>
<path d="M391.2 572.2l3.2 .2-.2-.2zM391.2 572.2l3.2 .2h-3.2z"/>
<path d="M379.5 572.4l3.1 .3v-.3zM379.5 572.4l3.1 .3h-3.3z"/>
<path d="M391.2 572.4l3.4 .3-.2-.3zM391.2 572.4l3.4 .3h-3.4z"/>
<path d="M379.3 572.7l3.3 .2v-.2zM379.3 572.7l3.3 .2h-3.4z"/>
<path d="M391.2 572.7l3.5 .3-.1-.3zM391.2 572.7l3.5 .3h-3.5z"/>
<path d="M379.2 572.9l3.4 .3v-.3zM379.2 572.9l3.4 .3h-3.6z"/>
<path d="M391.2 573l3.7 .3-.2-.3zM391.2 573l3.7 .3h-3.7z"/>
<path d="M379 573.2l3.6 .3v-.3zM379 573.2l3.6 .3h-3.7z"/>
<path d="M391.2 573.3l3.8 .3-.1-.3zM391.2 573.3l3.8 .3h-3.8z"/>
<path d="M378.9 573.5l3.7 .3v-.3zM378.9 573.5l3.7 .3h-3.9z"/>
<path d="M391.2 573.6l4 .3-.2-.3zM391.2 573.6l4 .3h-4z"/>
<path d="M378.7 573.8l3.9 .3v-.3zM378.7 573.8l3.9 .3h-4z"/>
<path d="M391.2 573.9l4.1 .3-.1-.3zM391.2 573.9l4.1 .3h-4.1z"/>
<path d="M378.6 574.1l4 .3v-.3zM378.6 574.1l4 .3h-4.1z"/>
<path d="M391.2 574.2l4.2 .3-.1-.3zM391.2 574.2l4.2 .3h-4.2z"/>
<path d="M378.5 574.4l4.1 .3v-.3zM378.5 574.4l4.1 .3h-4.1z"/>
<path d="M391.2 574.5l4.2 .3v-.3zM391.2 574.5l4.2 .3h-4.2z"/>
<path d="M378.5 574.7l4.1 .3v-.3zM378.5 574.7l4.1 .3h-4.2z"/>
<path d="M391.2 574.8l4.3 .3-.1-.3zM391.2 574.8l4.3 .3h-4.3z"/>
<path d="M378.4 575l4.2 .4v-.4zM378.4 575l4.2 .4h-4.2z"/>
<path d="M391.2 575.1l4.3 .3v-.3zM391.2 575.1l4.3 .3h-4.3z"/>
<path d="M381.7 570.4l5.2 5 3.6-5zM381.7 570.4l5.2 5z"/>
<path d="M378.4 575.4l4.2 .3v-.3zM378.4 575.4l4.2 .3h-4.3z"/>
<path d="M391.2 575.4l4.4 .3-.1-.3zM391.2 575.4l4.4 .3h-4.4z"/>
<path d="M378.3 575.7l4.3 .3v-.3zM378.3 575.7l4.3 .3h-4.3z"/>
<path d="M391.2 575.7l4.4 .3v-.3zM391.2 575.7l4.4 .3h-4.4z"/>
<path d="M378.3 576l4.3 .3v-.3zM378.3 576l4.3 .3h-4.3z"/>
<path d="M391.2 576l4.3 .4 .1-.4zM391.2 576l4.3 .4h-4.3z"/>
<path d="M378.3 576.3l4.3 .3v-.3zM378.3 576.3l4.3 .3h-4.2z"/>
<path d="M391.2 576.4l4.3 .3v-.3zM391.2 576.4l4.3 .3h-4.3z"/>
<path d="M378.4 576.6l4.2 .3v-.3zM378.4 576.6l4.2 .3h-4.2z"/>
<path d="M391.2 576.7l4.2 .3 .1-.3zM391.2 576.7l4.2 .3h-4.2z"/>
<path d="M378.4 576.9l4.2 .3v-.3zM378.4 576.9l4.2 .3h-4.1z"/>
<path d="M391.2 577l4.2 .3v-.3zM391.2 577l4.2 .3h-4.2z"/>
<path d="M378.5 577.2l4.1 .3v-.3zM378.5 577.2l4.1 .3h-4z"/>
<path d="M391.2 577.3l4.1 .3 .1-.3zM391.2 577.3l4.1 .3h-4.1z"/>
<path d="M378.6 577.5l4 .4v-.4zM378.6 577.5l4 .4h-3.9z"/>
<path d="M391.2 577.6l4 .3 .1-.3zM391.2 577.6l4 .3h-4z"/>
<path d="M378.7 577.9l3.9 .3v-.3zM378.7 577.9l3.9 .3h-3.8z"/>
<path d="M391.2 577.9l3.9 .3 .1-.3zM391.2 577.9l3.9 .3h-3.9z"/>
<path d="M378.8 578.2l3.8 .2v-.2zM378.8 578.2l3.8 .2h-3.7z"/>
<path d="M391.2 578.2l3.7 .3 .2-.3zM391.2 578.2l3.7 .3h-3.7z"/>
<path d="M390.5 572.4v6.3zM390.5 572.4v6.3h-3.5z"/>
<path d="M383.4 573.2l3.5 5.5zM383.4 573.2l3.5 5.5h-3.5z"/>
<path d="M378.9 578.4l3.7 .3v-.3zM378.9 578.4l3.7 .3h-3.5z"/>
<path d="M391.2 578.5l3.6 .3 .1-.3zM391.2 578.5l3.6 .3h-3.6z"/>
<path d="M387 578.7l3.5 .1zM387 578.7l3.5 .1z"/>
<path d="M383.4 578.7l3.5 .1zM383.4 578.7l3.5 .1z"/>
<path d="M379.1 578.7l3.5 .1zM379.1 578.7l3.5 .1z"/>
<path d="M379.1 578.8h15.7zM379.1 578.8h15.7z"/>
<path d="M379.1 578.8l15.5 .2 .2-.2zM379.1 578.8l15.5 .2h-15.3z"/>
<path d="M379.3 579h15.3zM379.3 579l15.3 .1z"/>
<path d="M379.3 579.1l15.1 .2 .2-.2zM379.3 579.1l15.1 .2h-15z"/>
<path d="M379.4 579.3h15zM379.4 579.3l15 .1z"/>
<path d="M379.5 579.4l14.7 .2 .2-.2zM379.5 579.4l14.7 .2h-14.6z"/>
<path d="M379.6 579.6h14.6zM379.6 579.6h14.6z"/>
<path d="M379.7 579.6l14.3 .2 .2-.2zM379.7 579.6l14.3 .2h-14.1z"/>
<path d="M379.9 579.8h14.1zM379.9 579.8l14.1 .1z"/>
<path d="M379.9 579.9h14.1zM379.9 579.9l13.9 .2z"/>
<path d="M380.1 580.1h13.7zM380.1 580.1h13.6z"/>
<path d="M380.1 580.1h13.6zM380.1 580.1l13.4 .2z"/>
<path d="M380.3 580.3h13.2zM380.3 580.3l13.2 .1z"/>
<path d="M380.4 580.4h13.1zM380.4 580.4l12.9 .2z"/>
<path d="M380.6 580.6h12.7zM380.6 580.6h12.6z"/>
<path d="M380.6 580.6h12.6zM380.6 580.6l12.4 .2z"/>
<path d="M380.9 580.8h12.1zM380.9 580.8h12.1z"/>
<path d="M380.9 580.8h12.1zM380.9 580.8l11.8 .2z"/>
<path d="M381.2 581h11.5zM381.2 581l11.5 .1z"/>
<path d="M381.2 581.1h11.5zM381.2 581.1l11.2 .1z"/>
<path d="M381.5 581.2h10.9zM381.5 581.2l10.9 .1z"/>
<path d="M381.5 581.3h10.9zM381.5 581.3l10.6 .1z"/>
<path d="M381.8 581.4h10.3zM381.8 581.4l10.3 .1z"/>
<path d="M381.8 581.5h10.3zM381.8 581.5l10 .1z"/>
<path d="M382.1 581.6h9.7zM382.1 581.6h9.6z"/>
<path d="M382.1 581.6h9.6zM382.1 581.6l9.4 .2z"/>
<path d="M382.4 581.8h9.1zM382.4 581.8h9z"/>
<path d="M382.5 581.8h8.9zM382.5 581.8l8.6 .1z"/>
<path d="M382.8 581.9h8.3zM382.8 581.9l8.3 .1z"/>
<path d="M382.8 582h8.3zM382.8 582l8 .1z"/>
<path d="M383.1 582.1h7.7zM383.1 582.1h7.6z"/>
<path d="M383.2 582.1h7.5zM383.2 582.1l7.2 .1z"/>
<path d="M383.5 582.2h6.9zM383.5 582.2h6.9z"/>
<path d="M383.5 582.2h6.9zM383.5 582.2l6.6 .1z"/>
<path d="M383.8 582.3h6.3zM383.8 582.3l6.2 .1z"/>
<path d="M383.9 582.4h6.1zM383.9 582.4h5.8z"/>
<path d="M384.2 582.4h5.5zM384.2 582.4l5.4 .1z"/>
<path d="M384.3 582.5h5.3zM384.3 582.5h5z"/>
<path d="M384.6 582.5h4.7zM384.6 582.5l4.6 .1z"/>
<path d="M384.6 582.6h4.6zM384.6 582.6h4.3z"/>
<path d="M385 582.6h3.9zM385 582.6h3.9z"/>
<path d="M385 582.6h3.9zM385 582.6l3.5 .1z"/>
<path d="M385.3 582.7h3.2zM385.3 582.7h3.2z"/>
<path d="M385.4 582.7h3.1zM385.4 582.7h2.7z"/>
<path d="M385.7 582.7h2.4zM385.7 582.7h2.4z"/>
<path d="M385.8 582.7h2.3zM385.8 582.7l1.9 .1z"/>
<path d="M386.1 582.8h1.6zM386.1 582.8h1.6z"/>
<path d="M386.2 582.8h1.5zM386.2 582.8h1.1z"/>
<path d="M386.5 582.8h.8zM386.6 582.8h.7z"/>
</g>
<g fill="#ed1f24" stroke="#ed1f24" stroke-width=".42">
<path d="M394.8 564.5l-2.3 4.1h-.7z"/>
<path d="M391.8 568.6h.7z"/>
<path d="M391 569.8l.2 .1z"/>
<path d="M391.2 569.9h.6z"/>
<path d="M391.8 568.6l.6 .2zM392.1 568.8h.3z"/>
<path d="M391.8 568.6l.3 .2zM391.8 568.6l.3 .2z"/>
<path d="M391.7 568.8l.7 .1zM391.7 568.8l.7 .1z"/>
<path d="M391.6 568.9l.3 .9 .5-.9zM391.6 568.9l.3 .9h-.9z"/>
<path d="M391 569.8h.9zM391 569.8l.8 .1z"/>
<path d="M391.2 569.9l.5 .1zM391.4 570h.3z"/>
<path d="M390.9 569.9l.5 .1zM390.9 569.9l.5 .1z"/>
<path d="M390.8 570l.9 .2zM390.8 570l.9 .2z"/>
<path d="M390.7 570.2l.8 .3 .2-.3zM390.7 570.2l.8 .3h-1z"/>
<path d="M390.5 570.5l-1.7 4.9 2.7-4.9zM390.5 570.5l-1.7 4.9h-1.9z"/>
<path d="M381.6 570.5l5.3 4.9zM381.6 570.5l5.3 4.9h-2.1z"/>
<path d="M384.8 575.4l2.1 3.4zM384.8 575.4h4l-1.9 3.4z"/>
</g>
<!-- layer: 0 -->
<path d="M381.4 570.1l.3 .3z" fill="#ed1f24" stroke="#ed1f24" stroke-width=".42"/>
<g fill="#c7c8ca" stroke="#c7c8ca" stroke-width=".42">
<path d="M311.2 570.7h1l-.2 .4z"/>
<path d="M317.3 568.3h4.3l-2.1 3.3z"/>
<path d="M314.1 575.3l1.5-1.1 1.4 1.1z"/>
<path d="M314.1 575.3l3 .1z"/>
<path d="M309.7 568.3l4.1 .4 .3-.4zM309.7 568.3l4.1 .4h-3.9z"/>
<path d="M309.9 568.7l3.6 .3 .3-.3zM309.9 568.7l3.6 .3h-3.4z"/>
<path d="M310.1 569l3 .5 .4-.5zM310.1 569l3 .5h-2.7z"/>
<path d="M310.4 569.5l2.4 .4 .3-.4zM310.4 569.5l2.4 .4h-2.2z"/>
<path d="M310.6 569.9l1.9 .4 .3-.4zM310.6 569.9l1.9 .4h-1.6z"/>
<path d="M310.9 570.3l1.3 .4 .3-.4zM310.9 570.3l1.3 .4h-1z"/>
<path d="M311.2 570.7l.2 .4h.6zM311.4 571.1h.6l-.3 .5z"/>
<path d="M317.3 568.3l1.3 3.3h.9zM318.6 571.6h.9l-.5 .9z"/>
<path d="M314.1 575.3l3 .1zM314.1 575.4h3l-1.5 2.4z"/>
</g>
<path d="M314.1 575.3l1.5 2.5 1.5-2.4M314.3 568.3h-4.6l2 3.3M316 565l5.6 14-6-4.8-6.9 4.8 3.3-7.8zM317.3 568.3h4.3l-2.6 4.2" fill="none" stroke="#636466" stroke-width=".42"/>
<g fill="#293189" stroke="#293189" stroke-width=".42">
<path d="M316 565l.4 .8h-.9z"/>
<path d="M309.4 577.2h2l-2.7 1.8z"/>
<path d="M315.6 574.2h4.1l1.2 3z"/>
<path d="M315.5 565.8l1.2 .8-.3-.8zM315.5 565.8l1.2 .8h-1.8z"/>
<path d="M314.9 566.6l2.1 .8-.3-.8zM314.9 566.6l2.1 .8h-2.7z"/>
<path d="M314.3 567.4l3 .9-.3-.9zM314.3 567.4l3 .9h-3.6z"/>
<path d="M313.7 568.3l3.8 .4-.2-.4zM313.7 568.3l3.8 .4h-4z"/>
<path d="M313.5 568.7l4.2 .4-.2-.4zM313.5 568.7l4.2 .4h-4.5z"/>
<path d="M313.2 569.1l4.6 .4-.1-.4zM313.2 569.1l4.6 .4h-4.9z"/>
<path d="M312.9 569.5l5.1 .4-.2-.4zM312.9 569.5l5.1 .4h-5.3z"/>
<path d="M312.7 569.9l5.5 .5-.2-.5zM312.7 569.9l5.5 .5h-5.8z"/>
<path d="M312.4 570.4l5.9 .4-.1-.4zM312.4 570.4l5.9 .4h-6.1z"/>
<path d="M312.2 570.8l6.3 .4-.2-.4zM312.2 570.8l6.3 .4h-6.5z"/>
<path d="M312 571.2l6.7 .5-.2-.5zM312 571.2l6.7 .5h-7z"/>
<path d="M311.7 571.7l7.2 .4-.2-.4zM311.7 571.7l7.2 .4h-7.4z"/>
<path d="M311.5 572.1l7.5 .5-.1-.5zM311.5 572.1l7.5 .5h-7.7z"/>
<path d="M311.3 572.6l7.9 .4-.2-.4zM311.3 572.6l7.9 .4h-8.1z"/>
<path d="M311.1 573l8.3 .5-.2-.5zM311.1 573l8.3 .5h-8.5z"/>
<path d="M310.9 573.5l8.7 .4-.2-.4zM310.9 573.5l8.7 .4h-8.9z"/>
<path d="M310.7 573.9l9 .3-.1-.3zM310.7 573.9l9 .3h-9.2z"/>
<path d="M310.5 574.2h5.1zM310.5 574.2l4.9 .2z"/>
<path d="M310.5 574.4l3.6 .9 1.3-.9zM310.5 574.4l3.6 .9h-4z"/>
<path d="M310.1 575.3l2.7 .9 1.3-.9zM310.1 575.3l2.7 .9h-3.1z"/>
<path d="M315.6 574.2l3.7 3h1.6zM319.3 577.2h1.6l.7 1.8z"/>
<path d="M309.7 576.2l1.7 1 1.4-1zM309.7 576.2l1.7 1h-2z"/>
</g>
<text font-size="11.1" fill="#00f" x="75.3" y="549.9" transform="rotate(180 75.3 549.9)">N</text>
<g font-size="9.9" fill="#767676">
<text x="152.2" y="162.9" transform="rotate(-90 152.2 162.9)">1650 WIDE CORRIDOR</text>
<text x="269.6" y="164.3" transform="rotate(-90 269.6 164.3)">1650 WIDE CORRIDOR</text>
</g>
<g font-size="9.2">
<text x="132.7" y="192.7">PLAN</text>
<text x="253.2" y="194.5">RCP</text>
<text x="105.2" y="346.6">ELEVATION-1</text>
<text x="230.6" y="349">ELEVATION-2</text>
<text x="100.2" y="505.7">ELEVATION-3</text>
<text x="224.3" y="505.7">ELEVATION-4</text>
</g>
<g font-size="7.9">
<text x="122.8" y="106.2">SB-43</text>
<text x="142.9" y="119.2">SD-30</text>
<text x="260.3" y="120.6">SD-30</text>
</g>
<g font-size="7.8">
<text x="82.2" y="526">TITLE :</text>
<text x="202.2" y="526">CLIENT :</text>
<text x="306.5" y="526">PROJECT :</text>
<text x="88.5" y="539.1">STORE ROOM CORRIDOR</text>
<text x="98.7" y="548.5">ELEVATION LAYOUT</text>
</g>
<g font-size="7.1">
<text x="136.9" y="212">SLAB</text>
<text x="147.8" y="327.7">FFL.</text>
<text x="141.1" y="370.1">SLAB</text>
<text x="298.4" y="370.4">SLAB</text>
<text x="152" y="485.8">FFL.</text>
<text x="309.4" y="486.1">FFL.</text>
</g>
<g font-size="7">
<text x="37.8" y="532.6">W</text>
<text x="17.8" y="554.8">S</text>
<text x="39.8" y="577">E</text>
</g>
<g font-size="6.6">
<text x="293.2" y="215.9">SLAB</text>
<text x="121" y="234.2">FALSE CEILING</text>
<text x="276.9" y="238.1">FALSE CEILING</text>
<text x="303.7" y="331.6">FFL.</text>
<text x="125.2" y="392.3">FALSE CEILING</text>
<text x="282.2" y="392.6">FALSE CEILING</text>
</g>
<g font-size="6.3" fill="#f00">
<text x="145.8" y="111">SD</text>
<text x="263.2" y="112.3">SD</text>
</g>
<text font-size="6.2" x="217" y="568.1">AVC/TGMSIDC/IVFP/S/10</text>
<g font-size="5.6">
<text x="202.6" y="536.8">TELANGANA STATE MEDICAL</text>
<text x="202.5" y="543.6">SERVICES AND INFRASTRUCTURE</text>
<text x="202.3" y="550.3">DEVELOPMENT CORPORATION.</text>
<text x="242.2" y="587.7">SHEET</text>
<text x="281.4" y="587.7">10</text>
</g>
<g font-size="5.1" fill="#f00">
<text x="131.2" y="132.1">1</text>
<text x="122.8" y="140.7">4</text>
<text x="139.7" y="140.7">2</text>
<text x="131.6" y="150.5">3</text>
</g>
<text font-size="5" x="309.1" y="584.1">ASTA</text>
<g font-size="4.9">
<text x="79.6" y="560.4">PURPOSE OF DRAWING :-</text>
<text x="82.5" y="569.9">PROPOSED</text>
<text x="125.4" y="569.9">FOR APPROVAL</text>
<text x="82.4" y="580.7">WORKING</text>
<text x="141.6" y="580.7">AS BUILT</text>
</g>
<g font-size="4.7">
<text x="305.3" y="534.3">IFV CENTER ON SECOND FLOOR IN</text>
<text x="305.4" y="539.9">MOTHER &amp; CHILD HOSPITAL BUILDING</text>
<text x="305.4" y="545.5">BESIDE GANDHI HOSPITAL ,</text>
<text x="305.6" y="551.2">SECUNDERABAD ,TELANGANA.</text>
<text x="199.6" y="560.1">DWG. No.:</text>
<text x="199.6" y="577.7">REV</text>
<text x="223.1" y="577.7">R1</text>
<text x="242.8" y="577.7">DATE</text>
<text x="265.3" y="577.7">17-06-2024</text>
<text x="197.7" y="586.6">SCALE</text>
<text x="221.4" y="586.6">NTS</text>
</g>
<text font-size="3.8" x="305.5" y="557.4">CONTRACTOR :</text>
<g font-size="3">
<text x="329" y="574.5">H. NO. 8-2-334/27, Plot No. 27,</text>
<text x="329" y="570.9">M/s Asta Vardhman Consortium</text>
<text x="329" y="581.6">Hyderabad - 500034</text>
<text x="329" y="578">Road No. 03, Banjara Hills,</text>
</g>
</svg>
